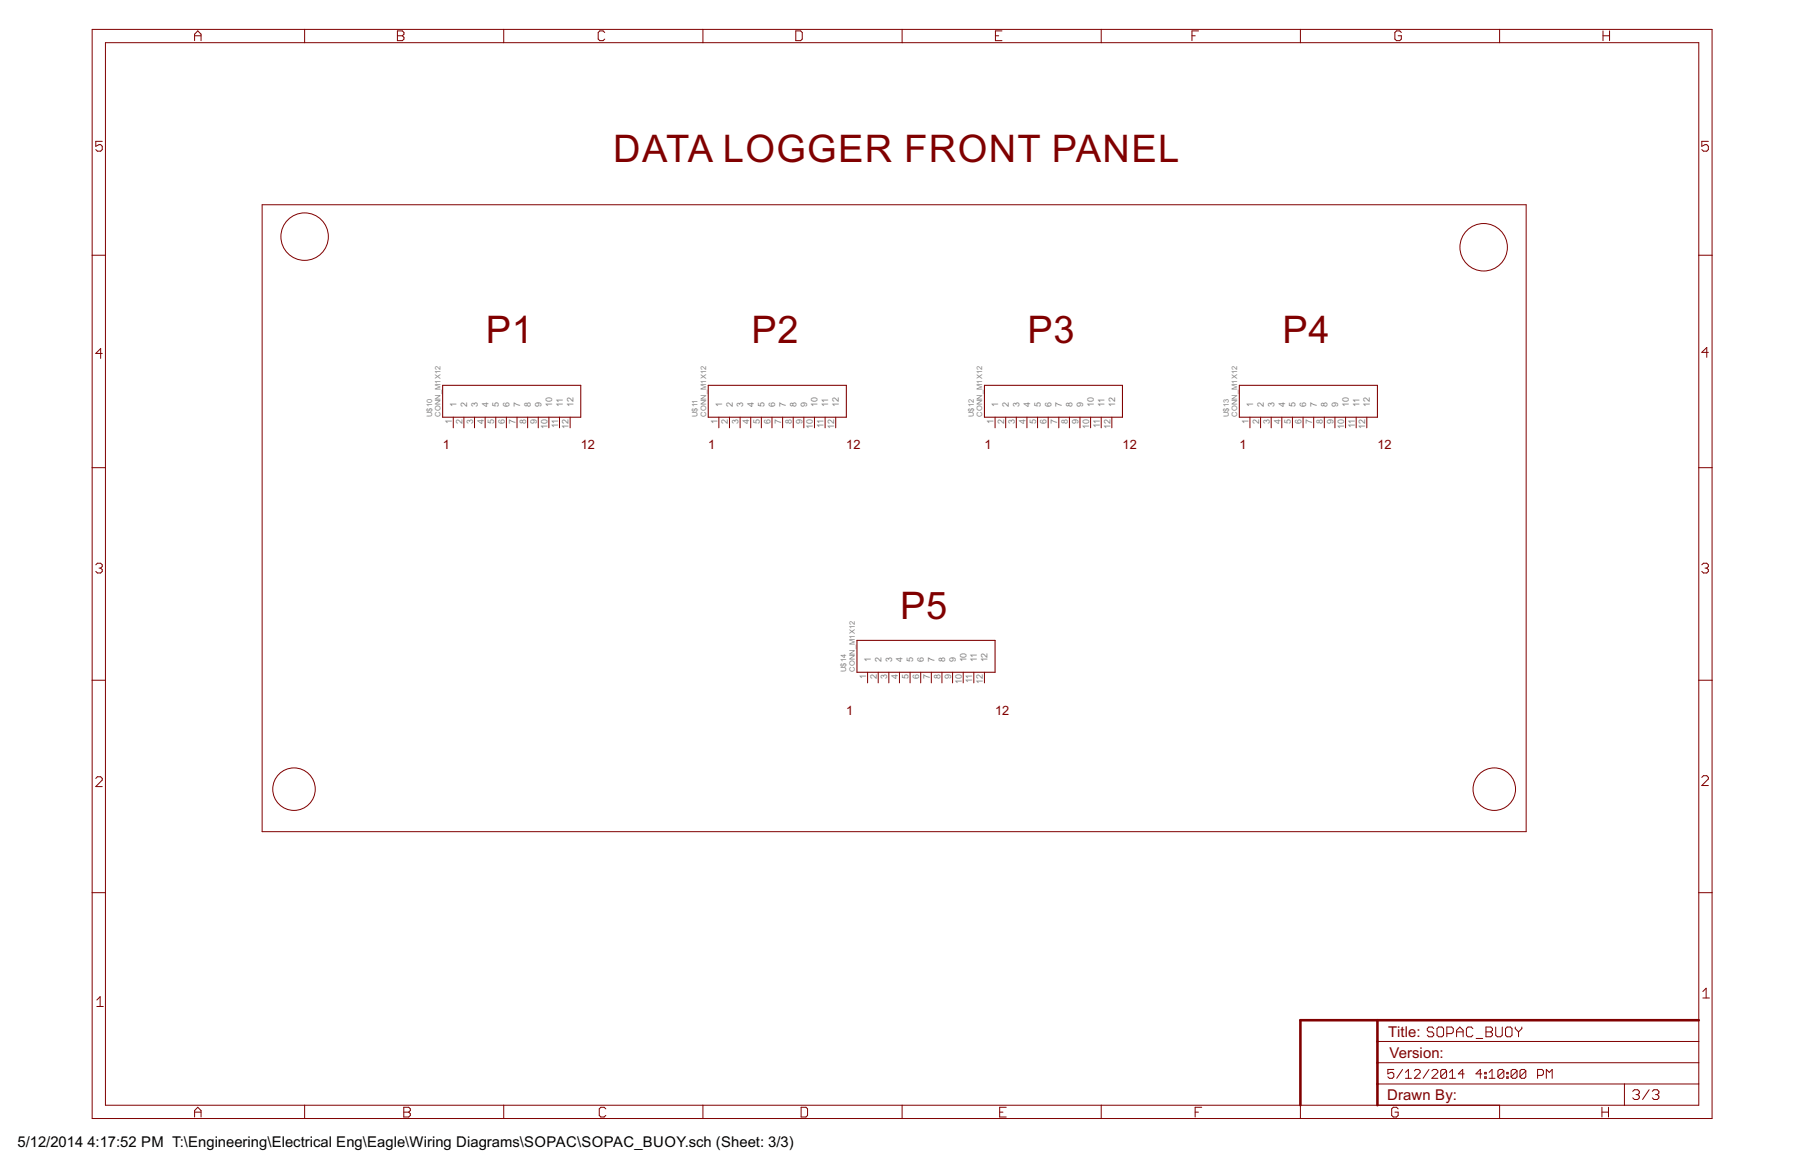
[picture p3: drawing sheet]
<svg xmlns="http://www.w3.org/2000/svg" width="432mm" height="279mm" viewBox="0 0 432 279" stroke-linecap="round" stroke-linejoin="round" font-family="sans-serif">
<g fill="none" stroke="#800000" stroke-width=".24">
<path d="M22 7h387.3v260.3h-387.3zM25.2 10.2h381v254h-381zM46.5 9.7v-1.5l.8-.8 .8 .8v1.5M46.5 8.6h1.6M72.8 7v3.2M95 8.6h1.2M95 7.4h1.2l.4 .4v.4l-.4 .4 .4 .3v.4l-.4 .4h-1.2zM120.4 7v3.2M144.6 7.8l-.4-.4h-.8l-.4 .4v1.5l.4 .4h.8l.4-.4M168.1 7v3.2M190.3 7.4h1.1l.4 .4v1.5l-.4 .4h-1.1zM215.7 7v3.2"/>
<path d="M238 8.6h.8M239.6 7.4h-1.6v2.3h1.6M263.3 7v3.2M285 8.6h.8M286.6 7.4h-1.6v2.3M310.9 7v3.2M335 7.8l-.3-.4h-.8l-.4 .4v1.5l.4 .4h.8l.3-.4v-.7h-.7M358.5 7v3.2M383.3 7.4v2.3M383.3 8.6h1.5M384.8 7.4v2.3M24.4 33.8h-1.5v1.2l.8-.4h.4l.3 .4v.8l-.3 .3h-.8l-.4-.3"/>
<path d="M408.5 33.8h-1.6v1.2l.8-.4h.4l.4 .4v.8l-.4 .3h-.8l-.4-.3M62.7 48.9h302.2v149.9h-302.2zM22 61h3.2M406.2 61h3.1M24.4 84.5h-1.5l1.2-1.2v2.4M108.4 99.7v2.6M110.9 99.7v2.6M113.5 99.7v2.6M116 99.7v2.6M118.5 99.7v2.6M121.1 99.7v2.6M123.6 99.7v2.6"/>
<path d="M126.2 99.7v2.6M128.7 99.7v2.6M131.2 99.7v2.6M133.8 99.7v2.6M136.3 99.7v2.6M171.9 99.7v2.6M174.4 99.7v2.6M177 99.7v2.6M179.5 99.7v2.6M182 99.7v2.6M184.6 99.7v2.6M187.1 99.7v2.6"/>
<path d="M189.7 99.7v2.6M192.2 99.7v2.6M194.7 99.7v2.6M197.3 99.7v2.6M199.8 99.7v2.6M237.9 99.7v2.6M240.5 99.7v2.6M243 99.7v2.6M245.5 99.7v2.6M248.1 99.7v2.6M250.6 99.7v2.6M253.2 99.7v2.6"/>
<path d="M255.7 99.7v2.6M258.2 99.7v2.6M260.8 99.7v2.6M263.3 99.7v2.6M265.8 99.7v2.6M298.9 99.7v2.6M301.4 99.7v2.6M303.9 99.7v2.6M306.5 99.7v2.6M309 99.7v2.6M311.6 99.7v2.6M314.1 99.7v2.6"/>
<path d="M316.6 99.7v2.6M319.2 99.7v2.6M321.7 99.7v2.6M324.3 99.7v2.6M326.8 99.7v2.6M408.5 84.2h-1.6l1.2-1.1v2.3M22 111.8h3.2M406.2 111.8h3.1M22.9 135l.4-.4h.8l.3 .4v.4l-.3 .4M23.7 135.8h.4M24.1 135.8l.3 .4v.4l-.3 .3h-.8l-.4-.3M406.9 135l.4-.4h.8l.4 .4v.4l-.4 .4"/>
<path d="M407.7 135.8h.4M408.1 135.8l.4 .4v.4l-.4 .3h-.8l-.4-.3M22 162.6h3.2M207.4 160.7v2.5M210 160.7v2.5M212.5 160.7v2.5M215.1 160.7v2.5M217.6 160.7v2.5M220.1 160.7v2.5M222.7 160.7v2.5M225.2 160.7v2.5M227.8 160.7v2.5"/>
<path d="M230.3 160.7v2.5M232.8 160.7v2.5M235.4 160.7v2.5M406.2 162.6h3.1M22.9 186.1l.4-.4h.8l.3 .4v.3l-1.5 1.6h1.5M406.9 185.8l.4-.4h.8l.4 .4v.4l-1.6 1.5h1.6M22 213.4h3.2M406.2 213.4h3.1M23.2 239l.7-.8v2.4M407.1 237l.8-.8v2.3M407.1 238.5h1.6M23.2 240.6h1.5"/>
<path d="M329.3 259.1h76.9M329.3 254h76.9M329.3 248.9h76.9M333.2 255.6h-1.4v1.1l.7-.4h.4l.3 .4v.7l-.3 .3h-.7l-.4-.3M335.3 255.6l-1.4 2.1M336 257.7h1.5M336 256.3l.7-.7v2.1M338.2 256l.3-.4h.7l.4 .4v.3l-1.4 1.4h1.4M341.7 255.6l-1.4 2.1M342.3 256l.4-.4h.7l.4 .4v.3l-1.5 1.4h1.5M342.8 245.9l-.4-.4h-.8l-.4 .4v.4l.4 .3h.8l.4 .4v.4l-.4 .4h-.8l-.4-.4M343.6 245.9l.4-.4h.7l.4 .4v1.5l-.4 .4h-.7l-.4-.4z"/>
<path d="M345.9 256l-.4-.4h-.7l-.3 .4v1.4M345.9 256v1.4l-.4 .3h-.7l-.3-.3M345.9 256l-1.4 1.4M345.9 247h1.2l.4-.4v-.7l-.4-.4h-1.2v2.3M346.6 257.7h1.4M346.6 256.3l.7-.7v2.1M348.3 246.6h1.5M348.3 247.8v-1.5l.7-.8 .8 .8v1.5M350.1 256.7h-1.4l1-1.1v2.1M352.1 245.9l-.3-.4h-.8l-.4 .4v1.5l.4 .4h.8l.3-.4M352.9 248.2h1.6M354.3 256.7h-1.4l1-1.1v2.1"/>
<path d="M355 256.3h.3v.4h-.3zM355 257.4h.3v.3h-.3zM355.3 245.5h1.1l.4 .4v.4l-.4 .3 .4 .4v.4l-.4 .4h-1.1zM355.3 246.6h1.1M356 257.7h1.4M356 256.3l.7-.7v2.1M357.6 245.5v1.9l.4 .4h.8l.4-.4v-1.9M359.6 256l-.4-.4h-.7l-.4 .4v1.4M359.6 256v1.4l-.4 .3h-.7l-.4-.3M359.6 256l-1.5 1.4M360.3 256.3h.3v.4h-.3zM360.3 257.4h.3v.3h-.3z"/>
<path d="M360.3 245.5h.8l.4 .4v1.5l-.4 .4h-.8l-.3-.4v-1.5zM362.3 245.5v.4l.8 .7M362.7 256l-.3-.4h-.7l-.4 .4v1.4M362.7 256v1.4l-.3 .3h-.7l-.4-.3M362.7 256l-1.4 1.4M363.1 246.6v1.2M363.9 245.5v.4l-.8 .7M364.8 256l-.3-.4h-.8l-.3 .4v1.4M364.8 256v1.4l-.3 .3h-.8l-.3-.3M364.8 256l-1.4 1.4M367.6 257h1.1l.3-.3v-.7l-.3-.4h-1.1v2.1M369.7 257.7v-2.1l.7 .7 .7-.7v2.1"/>
<path d="M388.4 259.1v5.1M46.5 267v-1.6l.8-.8 .8 .8v1.6M46.5 265.8h1.6M72.8 264.2v3.1M96.5 265.8h1.2M96.5 264.6h1.2l.4 .4v.4l-.4 .4 .4 .4v.4l-.4 .4h-1.2zM120.4 264.2v3.1M144.8 265l-.4-.4h-.7l-.4 .4v1.6l.4 .4h.7l.4-.4M168.1 264.2v3.1M191.5 264.6h1.2l.4 .4v1.6l-.4 .4h-1.2zM215.7 264.2v3.1M239 265.8h.8"/>
<path d="M240.6 264.6h-1.6v2.4h1.6M263.3 264.2v3.1M285.7 265.8h.8M287.3 264.6h-1.6v2.4M310.9 264.2v3.1M334.3 265l-.4-.4h-.8l-.4 .4v1.6l.4 .4h.8l.4-.4v-.8h-.8M358.5 264.2v3.1M383 265.8h1.6M383 264.6v2.4M384.6 264.6v2.4M390.4 260.8l.4-.3h.8l.3 .3v.4l-.3 .4M391.2 261.6h.4"/>
<path d="M391.6 261.6l.3 .4v.4l-.3 .4h-.8l-.4-.4M394.3 260.5l-1.6 2.3M395.1 260.8l.4-.3h.7l.4 .3v.4l-.4 .4M395.8 261.6h.4M396.2 261.6l.4 .4v.4l-.4 .4h-.7l-.4-.4"/>
<circle cx="72.8" cy="56.6" r="5.7"/>
<circle cx="354.7" cy="59.1" r="5.7"/>
<circle cx="70.3" cy="188.6" r="5.1"/>
<circle cx="357.3" cy="188.6" r="5.1"/>
</g>
<path d="M329.3 243.8v20.4M406.2 243.8h-95.3v20.4" fill="none" stroke="#800000" stroke-width=".61"/>
<path d="M105.8 92.1h33.1v7.6h-33.1zM169.3 92.1h33.1v7.6h-33.1zM235.4 92.1h33v7.6h-33zM296.3 92.1h33v7.6h-33zM204.9 153.1h33v7.6h-33z" fill="none" stroke="#800000" stroke-width=".25"/>
<g font-size="10.2" fill="#800000">
<text x="146.6" y="38.8">DATA LOGGER FRONT PANEL</text>
<text x="116.2" y="81.9">P1</text>
<text x="179.7" y="81.9">P2</text>
<text x="245.7" y="81.9">P3</text>
<text x="306.6" y="81.9">P4</text>
<text x="215.2" y="148">P5</text>
</g>
<g font-size="4" fill="#800000">
<text x="331.9" y="247.8">Title:</text>
<text x="332.2" y="252.9">Version:</text>
<text x="331.7" y="263">Drawn By:</text>
</g>
<g font-size="4">
<text x="4.2" y="274.2">5/12/2014</text>
<text x="20.9" y="274.2">4:17:52 PM T:\Engineering\Electrical Eng\Eagle\Wiring Diagrams\SOPAC\SOPAC_BUOY.sch (Sheet: 3/3)</text>
</g>
<g font-size="3.4" fill="#800000">
<text x="105.8" y="107.3">1</text>
<text x="138.9" y="107.3">12</text>
<text x="169.3" y="107.3">1</text>
<text x="202.4" y="107.3">12</text>
<text x="235.4" y="107.3">1</text>
<text x="268.4" y="107.3">12</text>
<text x="296.3" y="107.3">1</text>
<text x="329.3" y="107.3">12</text>
<text x="202.4" y="170.8">1</text>
<text x="237.9" y="170.8">12</text>
</g>
<g font-size="2.4" fill="#808080">
<text x="108" y="101.3" transform="rotate(-90 108 101.3)">1</text>
<text x="109.1" y="97.4" transform="rotate(-90 109.1 97.4)">1</text>
<text x="110.6" y="101.3" transform="rotate(-90 110.6 101.3)">2</text>
<text x="111.7" y="97.4" transform="rotate(-90 111.7 97.4)">2</text>
<text x="113.1" y="101.3" transform="rotate(-90 113.1 101.3)">3</text>
<text x="114.2" y="97.4" transform="rotate(-90 114.2 97.4)">3</text>
<text x="115.6" y="101.3" transform="rotate(-90 115.6 101.3)">4</text>
<text x="116.8" y="97.4" transform="rotate(-90 116.8 97.4)">4</text>
<text x="118.2" y="101.3" transform="rotate(-90 118.2 101.3)">5</text>
<text x="119.3" y="97.4" transform="rotate(-90 119.3 97.4)">5</text>
<text x="120.7" y="101.3" transform="rotate(-90 120.7 101.3)">6</text>
<text x="121.8" y="97.4" transform="rotate(-90 121.8 97.4)">6</text>
<text x="123.3" y="101.3" transform="rotate(-90 123.3 101.3)">7</text>
<text x="124.4" y="97.4" transform="rotate(-90 124.4 97.4)">7</text>
<text x="125.8" y="101.3" transform="rotate(-90 125.8 101.3)">8</text>
<text x="126.9" y="97.4" transform="rotate(-90 126.9 97.4)">8</text>
<text x="128.3" y="101.3" transform="rotate(-90 128.3 101.3)">9</text>
<text x="129.5" y="97.4" transform="rotate(-90 129.5 97.4)">9</text>
<text x="132" y="97.4" transform="rotate(-90 132 97.4)">10</text>
<text x="134.5" y="97.4" transform="rotate(-90 134.5 97.4)">11</text>
<text x="137.1" y="97.4" transform="rotate(-90 137.1 97.4)">12</text>
<text x="171.5" y="101.3" transform="rotate(-90 171.5 101.3)">1</text>
<text x="172.6" y="97.4" transform="rotate(-90 172.6 97.4)">1</text>
<text x="174.1" y="101.3" transform="rotate(-90 174.1 101.3)">2</text>
<text x="175.2" y="97.4" transform="rotate(-90 175.2 97.4)">2</text>
<text x="176.6" y="101.3" transform="rotate(-90 176.6 101.3)">3</text>
<text x="177.7" y="97.4" transform="rotate(-90 177.7 97.4)">3</text>
<text x="179.1" y="101.3" transform="rotate(-90 179.1 101.3)">4</text>
<text x="180.3" y="97.4" transform="rotate(-90 180.3 97.4)">4</text>
<text x="181.7" y="101.3" transform="rotate(-90 181.7 101.3)">5</text>
<text x="182.8" y="97.4" transform="rotate(-90 182.8 97.4)">5</text>
<text x="184.2" y="101.3" transform="rotate(-90 184.2 101.3)">6</text>
<text x="185.3" y="97.4" transform="rotate(-90 185.3 97.4)">6</text>
<text x="186.8" y="101.3" transform="rotate(-90 186.8 101.3)">7</text>
<text x="187.9" y="97.4" transform="rotate(-90 187.9 97.4)">7</text>
<text x="189.3" y="101.3" transform="rotate(-90 189.3 101.3)">8</text>
<text x="190.4" y="97.4" transform="rotate(-90 190.4 97.4)">8</text>
<text x="191.8" y="101.3" transform="rotate(-90 191.8 101.3)">9</text>
<text x="193" y="97.4" transform="rotate(-90 193 97.4)">9</text>
<text x="195.5" y="97.4" transform="rotate(-90 195.5 97.4)">10</text>
<text x="198" y="97.4" transform="rotate(-90 198 97.4)">11</text>
<text x="200.6" y="97.4" transform="rotate(-90 200.6 97.4)">12</text>
<text x="237.5" y="101.3" transform="rotate(-90 237.5 101.3)">1</text>
<text x="238.7" y="97.4" transform="rotate(-90 238.7 97.4)">1</text>
<text x="240.1" y="101.3" transform="rotate(-90 240.1 101.3)">2</text>
<text x="241.2" y="97.4" transform="rotate(-90 241.2 97.4)">2</text>
<text x="242.6" y="101.3" transform="rotate(-90 242.6 101.3)">3</text>
<text x="243.7" y="97.4" transform="rotate(-90 243.7 97.4)">3</text>
<text x="245.2" y="101.3" transform="rotate(-90 245.2 101.3)">4</text>
<text x="246.3" y="97.4" transform="rotate(-90 246.3 97.4)">4</text>
<text x="247.7" y="101.3" transform="rotate(-90 247.7 101.3)">5</text>
<text x="248.8" y="97.4" transform="rotate(-90 248.8 97.4)">5</text>
<text x="250.2" y="101.3" transform="rotate(-90 250.2 101.3)">6</text>
<text x="251.4" y="97.4" transform="rotate(-90 251.4 97.4)">6</text>
<text x="252.8" y="101.3" transform="rotate(-90 252.8 101.3)">7</text>
<text x="253.9" y="97.4" transform="rotate(-90 253.9 97.4)">7</text>
<text x="255.3" y="101.3" transform="rotate(-90 255.3 101.3)">8</text>
<text x="256.4" y="97.4" transform="rotate(-90 256.4 97.4)">8</text>
<text x="257.9" y="101.3" transform="rotate(-90 257.9 101.3)">9</text>
<text x="259" y="97.4" transform="rotate(-90 259 97.4)">9</text>
<text x="261.5" y="97.4" transform="rotate(-90 261.5 97.4)">10</text>
<text x="264.1" y="97.4" transform="rotate(-90 264.1 97.4)">11</text>
<text x="266.6" y="97.4" transform="rotate(-90 266.6 97.4)">12</text>
<text x="298.5" y="101.3" transform="rotate(-90 298.5 101.3)">1</text>
<text x="299.6" y="97.4" transform="rotate(-90 299.6 97.4)">1</text>
<text x="301" y="101.3" transform="rotate(-90 301 101.3)">2</text>
<text x="302.2" y="97.4" transform="rotate(-90 302.2 97.4)">2</text>
<text x="303.6" y="101.3" transform="rotate(-90 303.6 101.3)">3</text>
<text x="304.7" y="97.4" transform="rotate(-90 304.7 97.4)">3</text>
<text x="306.1" y="101.3" transform="rotate(-90 306.1 101.3)">4</text>
<text x="307.2" y="97.4" transform="rotate(-90 307.2 97.4)">4</text>
<text x="308.7" y="101.3" transform="rotate(-90 308.7 101.3)">5</text>
<text x="309.8" y="97.4" transform="rotate(-90 309.8 97.4)">5</text>
<text x="311.2" y="101.3" transform="rotate(-90 311.2 101.3)">6</text>
<text x="312.3" y="97.4" transform="rotate(-90 312.3 97.4)">6</text>
<text x="313.7" y="101.3" transform="rotate(-90 313.7 101.3)">7</text>
<text x="314.9" y="97.4" transform="rotate(-90 314.9 97.4)">7</text>
<text x="316.3" y="101.3" transform="rotate(-90 316.3 101.3)">8</text>
<text x="317.4" y="97.4" transform="rotate(-90 317.4 97.4)">8</text>
<text x="318.8" y="101.3" transform="rotate(-90 318.8 101.3)">9</text>
<text x="319.9" y="97.4" transform="rotate(-90 319.9 97.4)">9</text>
<text x="322.5" y="97.4" transform="rotate(-90 322.5 97.4)">10</text>
<text x="325" y="97.4" transform="rotate(-90 325 97.4)">11</text>
<text x="327.6" y="97.4" transform="rotate(-90 327.6 97.4)">12</text>
<text x="130.9" y="102.4" transform="rotate(-90 130.9 102.4)">10</text>
<text x="133.4" y="102.3" transform="rotate(-90 133.4 102.3)">11</text>
<text x="136" y="102.4" transform="rotate(-90 136 102.4)">12</text>
<text x="194.4" y="102.4" transform="rotate(-90 194.4 102.4)">10</text>
<text x="196.9" y="102.3" transform="rotate(-90 196.9 102.3)">11</text>
<text x="199.5" y="102.4" transform="rotate(-90 199.5 102.4)">12</text>
<text x="260.4" y="102.4" transform="rotate(-90 260.4 102.4)">10</text>
<text x="262.9" y="102.3" transform="rotate(-90 262.9 102.3)">11</text>
<text x="265.5" y="102.4" transform="rotate(-90 265.5 102.4)">12</text>
<text x="321.4" y="102.4" transform="rotate(-90 321.4 102.4)">10</text>
<text x="323.9" y="102.3" transform="rotate(-90 323.9 102.3)">11</text>
<text x="326.4" y="102.4" transform="rotate(-90 326.4 102.4)">12</text>
<text x="208.2" y="158.3" transform="rotate(-90 208.2 158.3)">1</text>
<text x="210.7" y="158.3" transform="rotate(-90 210.7 158.3)">2</text>
<text x="213.3" y="158.3" transform="rotate(-90 213.3 158.3)">3</text>
<text x="215.8" y="158.3" transform="rotate(-90 215.8 158.3)">4</text>
<text x="218.3" y="158.3" transform="rotate(-90 218.3 158.3)">5</text>
<text x="220.9" y="158.3" transform="rotate(-90 220.9 158.3)">6</text>
<text x="223.4" y="158.3" transform="rotate(-90 223.4 158.3)">7</text>
<text x="226" y="158.3" transform="rotate(-90 226 158.3)">8</text>
<text x="228.5" y="158.3" transform="rotate(-90 228.5 158.3)">9</text>
<text x="231" y="158.3" transform="rotate(-90 231 158.3)">10</text>
<text x="233.6" y="158.3" transform="rotate(-90 233.6 158.3)">11</text>
<text x="236.1" y="158.3" transform="rotate(-90 236.1 158.3)">12</text>
<text x="207.1" y="162.2" transform="rotate(-90 207.1 162.2)">1</text>
<text x="209.6" y="162.2" transform="rotate(-90 209.6 162.2)">2</text>
<text x="212.2" y="162.2" transform="rotate(-90 212.2 162.2)">3</text>
<text x="214.7" y="162.2" transform="rotate(-90 214.7 162.2)">4</text>
<text x="217.2" y="162.2" transform="rotate(-90 217.2 162.2)">5</text>
<text x="219.8" y="162.2" transform="rotate(-90 219.8 162.2)">6</text>
<text x="222.3" y="162.2" transform="rotate(-90 222.3 162.2)">7</text>
<text x="224.9" y="162.2" transform="rotate(-90 224.9 162.2)">8</text>
<text x="227.4" y="162.2" transform="rotate(-90 227.4 162.2)">9</text>
<text x="229.9" y="163.4" transform="rotate(-90 229.9 163.4)">10</text>
<text x="232.5" y="163.3" transform="rotate(-90 232.5 163.3)">11</text>
<text x="235" y="163.4" transform="rotate(-90 235 163.4)">12</text>
</g>
<g font-size="2" fill="#808080">
<text x="103.3" y="99.7" transform="rotate(-90 103.3 99.7)">U$10</text>
<text x="105.3" y="99.7" transform="rotate(-90 105.3 99.7)">CONN_M1X12</text>
<text x="166.8" y="99.7" transform="rotate(-90 166.8 99.7)">U$11</text>
<text x="168.8" y="99.7" transform="rotate(-90 168.8 99.7)">CONN_M1X12</text>
<text x="232.8" y="99.7" transform="rotate(-90 232.8 99.7)">U$12</text>
<text x="234.9" y="99.7" transform="rotate(-90 234.9 99.7)">CONN_M1X12</text>
<text x="293.8" y="99.7" transform="rotate(-90 293.8 99.7)">U$13</text>
<text x="295.8" y="99.7" transform="rotate(-90 295.8 99.7)">CONN_M1X12</text>
<text x="202.4" y="160.6" transform="rotate(-90 202.4 160.6)">U$14</text>
<text x="204.4" y="160.6" transform="rotate(-90 204.4 160.6)">CONN_M1X12</text>
</g>
</svg>
